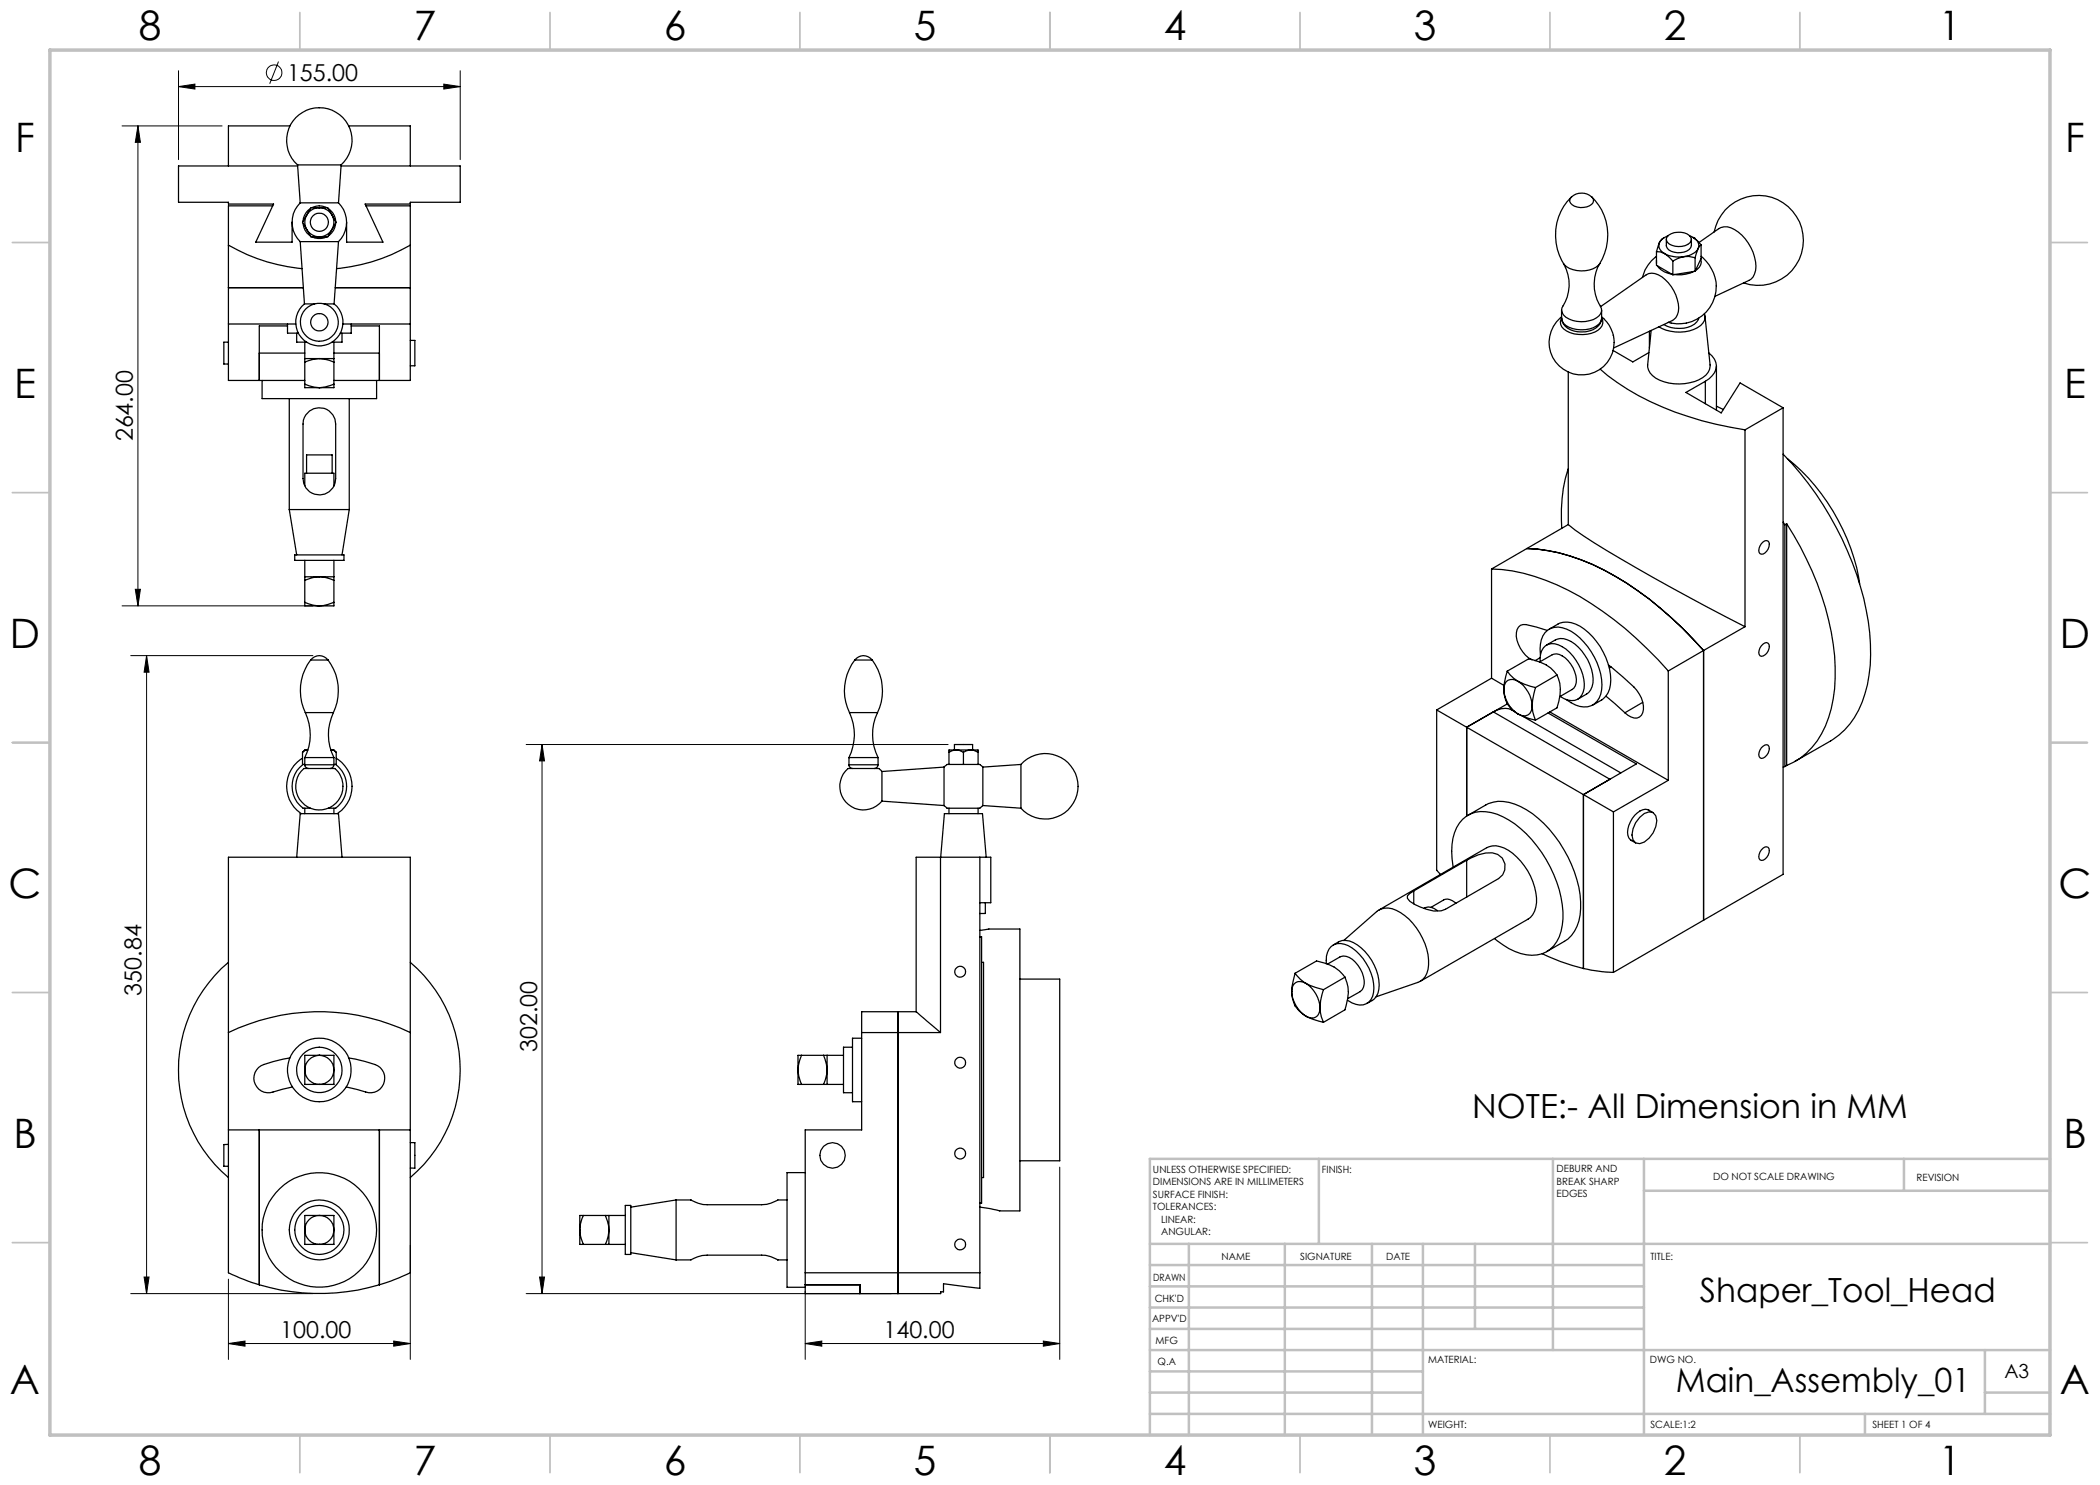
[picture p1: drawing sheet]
<svg xmlns="http://www.w3.org/2000/svg" width="420mm" height="297mm" viewBox="0 0 420 297" stroke-linecap="round" stroke-linejoin="round" font-family="sans-serif">
<g fill="none" stroke="#000" stroke-width=".2">
<path d="M35.7 17.3l3.3-.5v1zM35.7 14.1v17.8M35.7 17.3h56.3M55.7 12.3l-1.8 4.5M88.8 16.8l3.2 .5-3.2 .5zM92 14.1v17.8M24.4 25.2h20M27.6 25.2v96M27.6 25.2l.5 3.3h-1zM27.1 117.9h1l-.5 3.3zM24.4 121.2h38.2M26.1 131.1h36.5"/>
<path d="M29.3 131.1v127.6M29.3 131.1l.5 3.3h-1zM105.2 148.9h84.4M108.4 148.9l.5 3.3h-1zM108.4 148.9v109.8M211.9 233.4v38.5M26.1 258.7h36.5M28.8 255.4h1l-.5 3.3zM45.7 255.8v16.1M82.1 249.1v22.8M105.2 258.7h73.1M107.9 255.4h1l-.5 3.3z"/>
<path d="M161 258.2v13.7M45.7 268.7l3.3-.5v1zM45.7 268.7h36.4M78.7 268.2l3.4 .5-3.4 .5zM161 268.7l3.4-.5v1zM161 268.7h50.9M208.7 268.2l3.2 .5-3.2 .5z"/>
<circle cx="54.8" cy="14.5" r="1.56"/>
</g>
<g fill="none" stroke="#c0c0c0" stroke-width=".35">
<path d="M60 2.5v7.5M110 2.5v7.5M160 2.5v7.5M210 2.5v7.5M260 2.5v7.5M310 2.5v7.5M360 2.5v7.5M2.5 48.5h7.5M410 48.5h7.5M2.5 98.5h7.5M410 98.5h7.5M2.5 148.5h7.5"/>
<path d="M410 148.5h7.5M2.5 198.5h7.5M410 198.5h7.5M2.5 248.5h7.5M410 248.5h7.5M60 287v7.5M110 287v7.5M160 287v7.5M210 287v7.5M260 287v7.5M310 287v7.5M360 287v7.5"/>
</g>
<g fill="none" stroke="#c0c0c0" stroke-width=".5">
<path d="M263.8 231.8v17M310.6 231.8v38.2M328.8 231.8v55.2M328.8 238.2h81.2M380.8 231.8v6.4M410 231.8h-180v55.2M230 248.8h180M230 257.3h98.8M230 253h98.8M237.8 248.8v38.2M257 248.8v38.2M274.4 248.8v38.2"/>
<path d="M284.6 248.8v38.2M295 248.8v17M230 265.8h98.8M230 261.5h98.8M230 278.5h54.6M230 274.3h54.6M230 270h180M397 278.5h13M397 270v12.8M230 282.8h180M373 282.8v4.2"/>
</g>
<path d="M10 10h400v277h-400z" fill="none" stroke="#c0c0c0" stroke-width=".7"/>
<g fill="#000">
<path d="M35.7 17.3l3.3-.5v1zM88.8 16.8l3.2 .5-3.2 .5z"/>
<path d="M27.1 117.9h1l-.5 3.3zM27.6 25.2l.5 3.3h-1z"/>
<path d="M108.4 148.9l.5 3.3h-1zM107.9 255.4h1l-.5 3.3z"/>
<path d="M28.8 255.4h1l-.5 3.3zM29.3 131.1l.5 3.3h-1z"/>
<path d="M45.7 268.7l3.3-.5v1zM78.7 268.2l3.4 .5-3.4 .5z"/>
<path d="M161 268.7l3.4-.5v1zM208.7 268.2l3.2 .5-3.2 .5z"/>
</g>
<g fill="none" stroke="#000" stroke-width=".25">
<path d="M58 25.2h-12.3v8M59.5 33a6.5 6.5 0 0 1-.3-9.4 6.5 6.5 0 0 1 9.4 0 6.5 6.5 0 0 1-.4 9.4M59.5 33h8.7M59.5 33.2h-23.8v7.3h10v.3h9l-.2 .4M59.5 33l.5 7.6M68.2 33.2h23.8v7.3h-9.9v.3h-9.1l.2 .4M68.2 33l-.5 7.6M69.7 25.2h12.4v8M314.1 39.5a2.95 2.95 0 0 1 4.6 .3 1.65 1.65 0 0 1-2 1.7 2.5 2.5 0 0 1-2.8-1.2zM314.3 39.4a10.6 10.6 0 0 0-1.4 13.5 5.5 5.5 0 0 0 6.8 .2l.3-.4M318.3 39.4a10.8 10.8 0 0 1 1.2 14.1 8.2 8.2 0 0 0 .6 7.7M45.7 49a35.8 35.8 0 0 0 14.7 4.7"/>
<path d="M45.7 57.5h15M54.5 41.2h-8.8v34.9h15.3M54.5 41.2l-3.3 7.2h7.2v-4M60 40.6a5.5 5.5 0 0 0 0 7.7M60 40.6h7.7M60 48.3h7.7M60 48.3l.9 12.5M60.6 44.7v.2a3.3 3.3 0 0 0 1.4 2.3M61.3 45.9a3 3 0 0 0 2.6 1.5M61.3 45.9l.9 1.5h1.7M61.3 43a2.89 2.89 0 0 0 0 2.9M61.3 43l-.8 1.4 .8 1.5"/>
<path d="M62 41.8a3.2 3.2 0 0 0-1.4 2.5M62.4 47.4a3.4 3.4 0 0 0 2.9 0M63.9 41.6h-1.7l-.9 1.4M63.9 41.6a2.89 2.89 0 0 0-2.6 1.4M63.9 41.6a2.89 2.89 0 0 1 2.5 1.4M63.9 41.6h1.6l.9 1.4M65.3 41.5a3.1 3.1 0 0 0-2.9 0M65.7 41.7a3.3 3.3 0 0 1 1.4 2.5M66.4 45.9a3 3 0 0 1-2.5 1.5M66.4 45.9l-.9 1.5h-1.6M66.4 43a2.89 2.89 0 0 1 0 2.9M66.4 43l.8 1.4-.8 1.5"/>
<path d="M67.1 57.5h15M67.1 44.7a3.3 3.3 0 0 1-1.4 2.5M67.7 40.6a5.5 5.5 0 0 1 0 7.7M67.7 48.3l-.9 12.5M73.2 41.2h8.9v34.9h-15.3M73.2 41.2l3.4 7.2h-7.3v-4M82.1 49a35.8 35.8 0 0 1-14.8 4.7M312.7 52.7a8.1 8.1 0 0 1-.1 8.5M331.3 51.3a7.7 7.7 0 0 0-2.8 4.2M331.3 50.3l.7 .1 1 .3M331.3 52v.7M331.3 50.3v2.8l3.3 1.9"/>
<path d="M331.5 53.2a4.1 4.1 0 0 0 2.9 1.7M331.9 48.5a1.71 1.71 0 0 0 1.1 2.2M331.9 48.5l-.6 1.8M332.4 47.8l-.5 .7M332.8 47.6l-.4 .2M333 50.7a6.2 6.2 0 0 0 3.8 .6M333 50.7l1.6 1.5M333.3 47.9v1.2a1.56 1.56 0 0 0 1.6 1.3 3.1 3.1 0 0 0 3.2-.9l.2-.4v-1.2M333.4 47.3a3.4 3.4 0 0 1 4.7 .1 1.02 1.02 0 0 1-.6 1.5 3.7 3.7 0 0 1-4-.4l-.2-.8zM333.6 47.2l-1 .5-.7 .8M334.6 52.2v2.8M336.8 51.3h.9l1.3 .2"/>
<path d="M336.8 51.3l-1.3 .4-.9 .5M337.9 47.2l.7 .3M338.6 47.5a1.73 1.73 0 0 1 1 2.2M338.6 47.5l1.6 1.5M338.8 47.6h.1M338.8 54.3a6.8 6.8 0 0 1-4 .6M339 51.5v2.8M339 54.3l-4.4 .7M339.6 49.7a3.6 3.6 0 0 1-2.8 1.6M339.6 49.7l-.6 1.8M339.8 48.5l4-2.8a3.2 3.2 0 0 1 3.9 .7 9.1 9.1 0 0 1 3.4 7.7 2.46 2.46 0 0 1-1.3 2l-6.8 3.2M340.2 51.8a1.96 1.96 0 0 1-1.1 2.3"/>
<path d="M340.2 51.3a7.5 7.5 0 0 1 2.3 9.3 7.5 7.5 0 0 1-8.8 3.8M340.2 49l-.6 .7M340.2 49v2.7l-1.2 2.6M342.8 46.4a9 9 0 0 1 11-7.1 9 9 0 0 1 6.5 11.3 9 9 0 0 1-11.6 6M45.7 64.8h13.5M45.7 68.4h-.9v4.4h.9M51.9 70.6h9.1M52.4 76.1v3.6h22.9v-3.6M57.5 64.8v1.8h2.2M57.5 65.2h-5.6v10.9M57.9 79.7v22.2M59.3 66.6v1.8h2"/>
<path d="M60.9 60.8a4.7 4.7 0 0 0-.5 6.9 4.7 4.7 0 0 0 6.9 0 4.7 4.7 0 0 0-.5-6.9M60.9 60.8h2M61 76.8l1.9 .6 1 .1M61 71.7h2.9M61 76.8v.7h2.9M61 71.7v.7M61 68.4v3.3M61 72.4v4.4M63.9 71.7l.9 .1 2 .6M63.9 71.7l-1.2 .2-1.7 .5M63.9 71.7h2.9M64.8 60.8h2"/>
<path d="M66.8 76.8l-1.8 .6-1.1 .1M66.8 76.8v.7h-2.9M66.8 71.7v.7M66.8 68.4v3.3M66.8 72.4v4.4M66.8 70.6h9.1M68.4 66.6v1.8h-2M68.6 64.8h13.5M69.9 79.7v22.2M70.2 64.8v1.8h-2.1M70.2 65.2h5.7v10.9M82.1 68.1h.9v5.1h-.9"/>
<path d="M312.3 63.4a6.5 6.5 0 0 0-.8 9.5 6.5 6.5 0 0 0 9.6 0 6.5 6.5 0 0 0-.8-9.5M312.3 62a3 3 0 0 0 .9 3.1 6 6 0 0 0 6.6-.3l.3-.5 .2-.6M312.3 63.6a3.1 3.1 0 0 0 3.3 2.8 4.1 4.1 0 0 0 4.7-2.2v-.5M312.3 63.6a1.76 1.76 0 0 0 1 2.6 6.6 6.6 0 0 0 6.3-.2 1.75 1.75 0 0 0 .7-2.4M312.6 61.2a1.79 1.79 0 0 0 1.2 2.6 5.8 5.8 0 0 0 6-.6 1.42 1.42 0 0 0 .2-2M313.7 74.4v30.5M320 73.8a53.3 53.3 0 0 0 23.1 11l5.9 1.2M320.1 61.3l9.1-6.3a3.1 3.1 0 0 1 3.8 .9 7.9 7.9 0 0 1 2.7 6.5 2.3 2.3 0 0 1-1.2 1.7l-11.8 5.5M320.3 62v1.7M322.6 70.1l4 2.3 3.2-1.9M329.9 66.2v3.4M339.8 63.6a3.3 3.3 0 0 1-3.1 2 6.1 6.1 0 0 1-4-.7"/>
<path d="M340.9 62.8a2.24 2.24 0 0 1-1.4 2.7 8.1 8.1 0 0 1-7.7-.1M341 63.2l1 9.8a3.1 3.1 0 0 1-2.2 2.9 9.4 9.4 0 0 1-9.3-.8 2.71 2.71 0 0 1-1-2.1l.7-6.9M341.1 76.3l-3.9 2.2 7 4.1 3.8-6 8.6 5M341.1 76.3v4.4M341.8 70.6a3 3 0 0 1 0 5.1l-.7 .6M343.3 73.2v8.8M61 97.2v-2.6h5.8v2.6M61.3 94.6v-3.6h5.1v3.6M61.9 82.2a3.3 3.3 0 0 1 3.4-.3 3.3 3.3 0 0 1 1.8 2.9v10.9a3.3 3.3 0 0 1-3.2 3.3 3.3 3.3 0 0 1-3.3-3.3v-10.9a3.2 3.2 0 0 1 1.3-2.6zM313.7 93.8a28.7 28.7 0 0 0-1.4 11.9M343.3 81.2l1.4 .7M349 86v39.3"/>
<path d="M356.6 90.8a64.1 64.1 0 0 1 17.1 33.5 30.3 30.3 0 0 1-2 17.7 14.6 14.6 0 0 1-5.6 6.2l-7.1 4.1M356.6 81.6l-7.6 4.4M356.6 81.6v93.3l-15.9 9.1M357.5 91.7a40.6 40.6 0 0 1 14.4 25.1M57.9 101.9h12M57.9 101.9l1.4 9.1M58.9 111h9.9v1.1h-9.9zM61 115.4v.7M61 115.4h2.9M61 112.1v3.3M61 116.1v4.4M63.9 115.4a7.3 7.3 0 0 1 2.9 .7"/>
<path d="M63.9 115.4h-.9l-2 .7M63.9 115.4h2.9M66.8 115.4v.7M66.8 112.1v3.3M66.8 116.1v4.4M69.9 101.9l-1.5 9.1M298.3 113.8a38.6 38.6 0 0 1 19.9 6.9 71.9 71.9 0 0 1 15.5 13.5M298.3 113.8v21.8M305.4 109.7a38.8 38.8 0 0 1 19.9 6.9 76 76 0 0 1 15.4 13.5M313.7 104.9a105.8 105.8 0 0 0 13.9 8.9l10.4 5.8 11 5.7M313.7 104.9l-15.4 8.9M352.3 108.7a.89 .89 0 0 1 1.5-.2 1.98 1.98 0 0 1-1.5 2.3 .81 .81 0 0 1-.5-1.2z"/>
<path d="M356.6 104.4l.4 .5M357 104.9v48.4M357.3 104.7a58 58 0 0 1 9.7 28.7 24.4 24.4 0 0 1-3.6 14.8 13.8 13.8 0 0 1-6.1 4.9M357.3 104.7l-.3 .2M357.3 104.7v48.4M61 120.5a7 7 0 0 0 2.9 .7M61 120.5v.7h2.9M62.1 132a10.1 10.1 0 0 0-1 10.5M62.1 132a2.17 2.17 0 0 1 3.5 0M62.1 132h3.5M65.6 132a10.1 10.1 0 0 1 1.1 10.5M66.8 120.5l-2.1 .6-.8 .1"/>
<path d="M66.8 120.5v.7h-2.9M171 132a10.1 10.1 0 0 0-1.1 10.5M171 132a2.17 2.17 0 0 1 3.4 0M171 132h3.4M174.4 132a10.3 10.3 0 0 1 1.1 10.5M298.3 135.6l2.5 1.5M298.3 135.6l-11 6.4M300.8 137.9a6.2 6.2 0 0 0 2.8 4.9M300.8 137.9v1.1l.6 1.8M301.4 134.2l4.4-2.4 .9 .2a7.5 7.5 0 0 1 4.7 3M301.4 134.2l.6 .8 1.6 1.3M301.4 134.2a11.4 11.4 0 0 0-.6 3.7"/>
<path d="M303.6 136.3l1.3 .5 2.2 .7M303.6 136.3a6.2 6.2 0 0 1 2.8 4.9M303.6 136.3a1.71 1.71 0 0 0-2-.2 1.71 1.71 0 0 0-.8 1.8M307.1 137.5l-.6 2.5-.1 1.2M307.9 132.4l2.5-1.5a2.75 2.75 0 0 1 3.2 1.2 5.6 5.6 0 0 1 1.5 5.1l-.7 .7-2.5 1.4M308 131.5l-1 .6M308 132.4a2.98 2.98 0 0 1 2.3-3.7 6.8 6.8 0 0 1 5.4 4.3 7.3 7.3 0 0 1 1 5.4 2.48 2.48 0 0 1-3.9 1.3l-.8-.4M308.1 131v-.1a5.1 5.1 0 0 1 1.4-4.9 4.1 4.1 0 0 1 4.7 .3 13.4 13.4 0 0 1 6.1 11.7 3.5 3.5 0 0 1-5.2 3l-1.9-1.1M309.3 129a4 4 0 0 1 4.1-1.1 9.4 9.4 0 0 1 5.2 8.7 2.99 2.99 0 0 1-1.3 2.2l-1.7 1M309.5 126.1l-4.3-1.2a1.55 1.55 0 0 0-1.9 1.6 6.1 6.1 0 0 0 3.1 5.5M309.8 125.8a5 5 0 0 1 4.4-1.3 11.5 11.5 0 0 1 7 7 9.2 9.2 0 0 1 .4 7.1 5.7 5.7 0 0 1-3 2.4M311.4 135a8.2 8.2 0 0 1 0 6.6l-4.3 2.4"/>
<path d="M311.4 135l-4.3 2.5M321.2 139.2l3.8 3.4M321.7 133l3 2.5a9.5 9.5 0 0 1 3.8 4.9 2.82 2.82 0 0 1-.6 3 2.04 2.04 0 0 1-2.3-.4l-.6-.4M322.2 133.4l-.3 .2M333.7 134.2v21.9M340.7 130.1v53.9M340.7 130.1l-7 4.1M349 125.3l-8.3 4.8M352.3 129.1a.89 .89 0 0 1 1.5-.2 2.02 2.02 0 0 1-1.5 2.4 .84 .84 0 0 1-.5-1.2zM60.3 154.2l.5-.5h6.1a4.7 4.7 0 0 1 .5 6.7 4.7 4.7 0 0 1-6.6 .5 4.7 4.7 0 0 1-.5-6.7zM60.5 151.7a6.6 6.6 0 0 0-.2 11M60.5 150.5v2.4h.1"/>
<path d="M60.6 152.9a5.3 5.3 0 0 0 .2 8.7h1.3M60.6 152.9h.4M61 153a.79 .79 0 0 0 .7 .7M61 151.5h5.8M61 153h5.8M61 151.5v1.5M61.1 142.5a10.2 10.2 0 0 1-.1 9M61.1 142.5h5.6M61.3 150l-.8 .5M61.3 150h-.3l-.5 .5M61.3 150h.2M61.3 150h.3"/>
<path d="M66.1 150h.3M66.4 150h-.2M66.4 150l.3 .1 .5 .4M66.4 150h.4l.4 .5M66.7 142.5a10.2 10.2 0 0 0 .1 9M66.8 153a.79 .79 0 0 1-.8 .7M66.8 152.9h.3M66.8 151.5v1.5M67.1 152.9a5.3 5.3 0 0 1-.1 8.7h-1.3M67.2 151.7a6.6 6.6 0 0 1 .3 11M67.2 150.5v2.4h-.1M169.8 153a.79 .79 0 0 0 .7 .7"/>
<path d="M169.8 151.5h5.8M169.8 153h5.8M169.8 151.5v1.5M169.9 142.5a10.2 10.2 0 0 1-.1 9M169.9 142.5h5.6M175.5 142.5a10.2 10.2 0 0 0 .1 9M175.6 153a.79 .79 0 0 1-.7 .7M175.6 151.5v1.5M176.4 154.3l-.2-.2a1.11 1.11 0 0 0-1.3-.4h-5.2a4.7 4.7 0 0 0-.3 7 4.7 4.7 0 0 0 7-.5M176.4 154.3v5.9M188.8 153.4v7.7M188.8 153.4l-12.4 .9"/>
<path d="M189.8 152.9h-.4l-.6 .5M189.8 152.9h5.8M189.8 150.5v2.4M190.9 150v-1.1h3.6v1.1M191.2 150h2.9M191.2 150l.6 .1 .9 .4M191.2 150l-1.4 .5M191.2 150h-1.4v.5M192.7 150.5v2.4M194.1 150l-1.4 .5M194.1 150l.7 .1 .8 .4M194.1 150h1.5v.5"/>
<path d="M195.6 152.9h.4l.6 .5M195.6 150.5v2.4M196.6 153.4v7.7M204.2 152.9a6.6 6.6 0 0 1 9.4-.4 6.6 6.6 0 0 1 0 9.5 6.6 6.6 0 0 1-9.4-.4M204.2 152.9v8.7M204.2 152.9l-7.6 .5M287.3 142v32.1l.8 .8M287.3 142l35.4 20.4M301.4 140.8a6.8 6.8 0 0 0 2.2 2M301.4 140.8l-8.1 4.6v17.8M303 142.3a3.7 3.7 0 0 0-4.3 .1l23.3 13.5M303.6 142.8l1.1 .5 2.4 .7"/>
<path d="M304.4 143.2l19.8 11.4M306.4 141.2l.2 1.2 .5 1.6M306.4 141.2a1.72 1.72 0 0 1-.8 1.8 1.72 1.72 0 0 1-2-.2M309.6 142.6l17.7 10.2-10.6 6.1v34.8M310 142.4l23.7 13.7M328.5 140.5l-3.5 2.1M333.7 156.1l-11 6.3M352.3 149.5a1.11 1.11 0 0 1 1.3-.5 1.89 1.89 0 0 1-1.3 2.7 .86 .86 0 0 1-.5-1.2zM357 153.3l-.4 .1M357.3 153.1l-.3 .2M59.3 171.4l.7-8.7h7.7l.7 8.7M61 161.6v1.1"/>
<path d="M66.8 161.6v1.1M176.4 160.2l12.4 .9M188.1 171.4h-4.9v31l4.9 4.1M188.1 171.4v35.1M188.1 171.4h7.9M188.1 171.4l.8-8.7h7.6l.7 8.7M188.8 161.1l.3 .3a.8 .8 0 0 0 1 .2h5.3a.99 .99 0 0 0 1-.3l.2-.2M189.8 161.6v1.1M195.6 161.6v1.1M196 171.4h2.2v9.1h-2.2M196 171.4v83.2M196.6 161.1l7.6 .5"/>
<path d="M282.8 178.2v2.6M290.7 173.4a11.8 11.8 0 0 1 1.2-8.8 5.8 5.8 0 0 1 6.4-2.1 17.1 17.1 0 0 1 9.1 6.7 23.6 23.6 0 0 1 5.2 14.6 7.6 7.6 0 0 1-3.4 6.6 7.7 7.7 0 0 1-7.4-.7l-2.9-2M293.3 172a9.2 9.2 0 0 1 5.1-1.4 2.78 2.78 0 0 1 2.6 2.1 2.78 2.78 0 0 1-1.3 3l-10.6 6.2a6 6 0 0 1-5.1-.5l-2-1.1-.5-.6v-.5l1.3-1M293.3 172l-10.5 6.2M293.3 172v7.4M293.6 163.1l3.5-2.1a7 7 0 0 1 7 .3 23.4 23.4 0 0 1 10.8 13.1 15.8 15.8 0 0 1 .5 10.9 5.9 5.9 0 0 1-2.5 3l-3.5 2M322.7 162.4v32.1M326.1 168l1 .6M327.9 163.5l1-.8 .9-.3 .8 .1 .6 .7a4.8 4.8 0 0 1-3.3 5.5l-.8-.1-.5-.6a4.6 4.6 0 0 1 1.3-4.5zM329.6 161.9l1 .6M329.9 162.1a2.39 2.39 0 0 0-3 1 4.6 4.6 0 0 0-1.1 4.5l.6 .5M352.3 170a.89 .89 0 0 1 1.5-.3 1.98 1.98 0 0 1-1.5 2.4 .81 .81 0 0 1-.5-1.2z"/>
<path d="M45.7 192.5a28.2 28.2 0 0 0 0 43M82.1 192.5a28.2 28.2 0 0 1 0 43M196 186.1l1.8-.3h6.2v56.4h-4.1l-3.9-.8M196 187.4h.3v5.1M196.3 192.5h.4v43h-.4M196.3 192.5v43M197.1 180.5v2.2h-1.1M204 195.8h7.9v36.4h-7.9M258.3 198.3a6.4 6.4 0 0 0 2.9 4.9M258.3 198.3a5.5 5.5 0 0 0 2.9 4.9M259 194.7l4.3-2.5a8.1 8.1 0 0 1 5.7 3.2M259 194.7a7 7 0 0 0 2.2 2"/>
<path d="M259 194.7l-.6 2.6-.1 1M261.2 196.7a6.2 6.2 0 0 1 2.8 4.9M261.2 196.7l.9 .4 2.6 .8M261.2 196.7a1.74 1.74 0 0 0-2-.2 1.74 1.74 0 0 0-.9 1.8M264.7 197.9l-.6 2.2-.1 1.5M265.3 192.8a3.7 3.7 0 0 1 1.5-3.9 4.2 4.2 0 0 1 4.4 1.3 10.2 10.2 0 0 1 3.5 8.3 2.75 2.75 0 0 1-4.3 2.1l-.9-.6M265.5 192.8l2.5-1.4a2.66 2.66 0 0 1 3 1 5.6 5.6 0 0 1 1.7 5l-.2 .5-.5 .4-2.5 1.4M266.6 189a3.5 3.5 0 0 1 4.9 0 10.2 10.2 0 0 1 4.3 8.9 3.3 3.3 0 0 1-2.4 2.8M268.7 188.1l6.6-5.8a3.8 3.8 0 0 1 4.8 .2 12.8 12.8 0 0 1 5.6 10.5 3.5 3.5 0 0 1-2.2 3.5l-8.3 2.9M269 195.4a8.2 8.2 0 0 1 0 6.6l-4.3 2.5M269 195.4l-4.3 2.5M275.8 182l21.6-12.5a4.1 4.1 0 0 1 4.3 .6 12.8 12.8 0 0 1 5.6 10.4 4.1 4.1 0 0 1-1.7 3.3l-21.6 12.5"/>
<path d="M284.8 181.7a2.1 2.1 0 0 1 2.7 .4M291.2 180.7a2.24 2.24 0 0 0-2.5-.7l-2.5 1.5M308.4 190.7a40.9 40.9 0 0 0 8.3 3M316.7 193.7l3.8 .6 2.2 .2M340.7 184l-18 10.5M45.7 206.5a41.7 41.7 0 0 1 36.4 0M58 211.6a26.7 26.7 0 0 0-5.8 1.5 2.91 2.91 0 0 0-1.2 3.8 2.91 2.91 0 0 0 3.6 1.5l3.9-1M61 214a2.89 2.89 0 0 0 2.9 2.9M61 214v2.9h2.9M63.9 211.1a2.95 2.95 0 0 1 2.9 2.9M63.9 211.1a2.95 2.95 0 0 0-2.9 2.9M63.9 211.1h2.9v2.9"/>
<path d="M63.9 211.1h-2.9v2.9M66.8 214a2.89 2.89 0 0 1-2.9 2.9M66.8 214v2.9h-2.9M69.7 211.6a26.3 26.3 0 0 1 5.8 1.5 2.91 2.91 0 0 1 1.2 3.8 2.91 2.91 0 0 1-3.6 1.5l-3.8-1M159.6 214l.1 1.2 .6 1.7M159.6 214v2.9h.7M160.3 211.1l-.6 1.9-.1 1M160.3 211.1h-.7v2.9M160.3 216.9h4.4M160.3 211.1h4.4M164.7 216.9h.7M164.7 211.1l.6 1.7 .1 1.2"/>
<path d="M164.7 211.1h.7M165.4 214v2.9M165.4 214l-.1 1-.6 1.9M165.4 211.1v2.9M165.4 216.9h3.3M165.4 211.1h3.3M170.5 209.4h-1.8v9.1h1.8M172.3 207.6h-1.8v12.7h1.8M172.3 206.5v19.5h-11.3v28.6M172.3 206.5h15.8M179.6 206.5v52.2M179.6 202.3v4.2z"/>
<path d="M183.3 202.3h-11v4.2M261.2 203.2l1.3 .6 2.2 .7M264 201.6a1.73 1.73 0 0 1-.8 1.8 1.73 1.73 0 0 1-2-.2M264 201.6l.3 1.8 .4 1.1M45.7 228.9h-.9v4.4h.9M45.7 226h36.4M51.9 226v31M75.9 226v31M82.1 228.5h.9v5.1h-.9M135.2 240v12M135.2 240h3l.6 .3a5.9 5.9 0 0 0 2.6 .6h10.9a7.6 7.6 0 0 0 3.3-.9h1.8M135.2 240l-9 1.4"/>
<path d="M161 234.5h-3.6v23h3.6M196.3 235.5v5.1h-.3M51.9 257l-4-1.4-2.2-1v-83.2h36.4v83.2l-3.9 1.6-2.3 .8M51.9 257a42.3 42.3 0 0 0 24 0M61 246a2.89 2.89 0 0 0 2.9 2.9M61 246v2.9h2.9M63.9 243.1a2.89 2.89 0 0 0-2.9 2.9M63.9 243.1a2.89 2.89 0 0 1 2.9 2.9M63.9 243.1h2.9v2.9M63.9 243.1h-2.9v2.9M66.8 246v2.9h-2.9M66.8 246a2.89 2.89 0 0 1-2.9 2.9"/>
<path d="M116 246v.9l.7 2M116 246v2.9h.7M116.7 243.1a7 7 0 0 0-.7 2.9M116.7 243.1h-.7v2.9M116.7 248.9h4.4M116.7 243.1h4.4M121.1 243.1l.6 2 .1 .9M121.1 243.1h.7M121.1 248.9h.7M121.8 246a7 7 0 0 1-.7 2.9M121.8 243.1v2.9M121.8 246v2.9"/>
<path d="M121.8 248.9h3.3M121.8 243.1h3.3M125.1 241.1h1.1v9.8h-1.1zM126.2 250.5l9 1.5M135.2 252h3l.3-.2a6.4 6.4 0 0 1 2.9-.8h10.9a6.8 6.8 0 0 1 3.3 1h1.8M161 257h11v1.7M161 254.6v2.4M161 254.6h35M196 254.6v3.1l-7.3-1v1.7h-.6v.3h-27.1v-1.7"/>
<circle cx="63.9" cy="44.4" r="1.82"/>
<circle cx="63.9" cy="64.5" r="3.8"/>
<circle cx="63.9" cy="64.5" r="1.74"/>
<circle cx="192" cy="194.3" r="1.08"/>
<circle cx="63.9" cy="214" r="4.5"/>
<circle cx="63.9" cy="214" r="6.4"/>
<circle cx="192" cy="212.5" r="1.08"/>
<circle cx="166.5" cy="231.1" r="2.54"/>
<circle cx="192" cy="230.7" r="1.08"/>
<circle cx="63.9" cy="246" r="6"/>
<circle cx="63.9" cy="246" r="4.9"/>
<circle cx="63.9" cy="246" r="11.5"/>
<circle cx="192" cy="248.9" r="1.08"/>
</g>
<g font-size="8.1">
<text x="27.8" y="8">8</text>
<text x="82.8" y="8">7</text>
<text x="132.8" y="8">6</text>
<text x="182.8" y="8">5</text>
<text x="232.8" y="8">4</text>
<text x="282.8" y="8">3</text>
<text x="332.8" y="8">2</text>
<text x="387.8" y="8">1</text>
<text x="3" y="30.4">F</text>
<text x="413" y="30.4">F</text>
<text x="2.8" y="79.6">E</text>
<text x="412.8" y="79.6">E</text>
<text x="2" y="129.6">D</text>
<text x="412" y="129.6">D</text>
<text x="1.7" y="179.6">C</text>
<text x="411.7" y="179.6">C</text>
<text x="2.7" y="229.6">B</text>
<text x="412.7" y="229.6">B</text>
<text x="2" y="278.9">A</text>
<text x="412" y="278.9">A</text>
<text x="27.8" y="295">8</text>
<text x="82.8" y="295">7</text>
<text x="132.8" y="295">6</text>
<text x="182.8" y="295">5</text>
<text x="232.8" y="295">4</text>
<text x="282.8" y="295">3</text>
<text x="332.8" y="295">2</text>
<text x="387.8" y="295">1</text>
</g>
<g font-size="6.7">
<text x="294.5" y="223.7">NOTE:- All Dimension in MM</text>
<text x="340" y="260.4">Shaper_Tool_Head</text>
<text x="335.1" y="278.4">Main_Assembly_01</text>
</g>
<g font-size="4.7">
<text x="57.4" y="16.2">155.00</text>
<text x="26.6" y="88.3" transform="rotate(-90 26.6 88.3)">264.00</text>
<text x="28.3" y="199.1" transform="rotate(-90 28.3 199.1)">350.84</text>
<text x="107.4" y="210.5" transform="rotate(-90 107.4 210.5)">302.00</text>
<text x="56.1" y="267.7">100.00</text>
<text x="176.7" y="267.7">140.00</text>
</g>
<text font-size="3.9" x="400.9" y="275.5">A3</text>
<g font-size="2">
<text x="230.6" y="234.6">UNLESS OTHERWISE SPECIFIED:</text>
<text x="230.6" y="237.1">DIMENSIONS ARE IN MILLIMETERS</text>
<text x="230.6" y="239.6">SURFACE FINISH:</text>
<text x="264.4" y="234.6">FINISH:</text>
<text x="311.3" y="234.5">DEBURR AND</text>
<text x="311.3" y="237">BREAK SHARP</text>
<text x="311.3" y="239.5">EDGES</text>
<text x="342.6" y="236">DO NOT SCALE DRAWING</text>
<text x="383.3" y="236.2">REVISION</text>
<text x="230.6" y="242.1">TOLERANCES:</text>
<text x="232.2" y="244.6">LINEAR:</text>
<text x="232.2" y="247.1">ANGULAR:</text>
<text x="244.3" y="252">NAME</text>
<text x="260" y="251.9">SIGNATURE</text>
<text x="277.2" y="251.9">DATE</text>
<text x="330.1" y="251.9">TITLE:</text>
<text x="230.6" y="256.1">DRAWN</text>
<text x="230.9" y="260.3">CHK'D</text>
<text x="230.4" y="264.4">APPV'D</text>
<text x="231.1" y="268.8">MFG</text>
<text x="231.5" y="273">Q.A</text>
<text x="285.6" y="272.5">MATERIAL:</text>
<text x="330" y="272.5">DWG NO.</text>
<text x="285.6" y="285.5">WEIGHT:</text>
<text x="330.1" y="285.6">SCALE:1:2</text>
<text x="374.5" y="285.6">SHEET 1 OF 4</text>
</g>
</svg>
